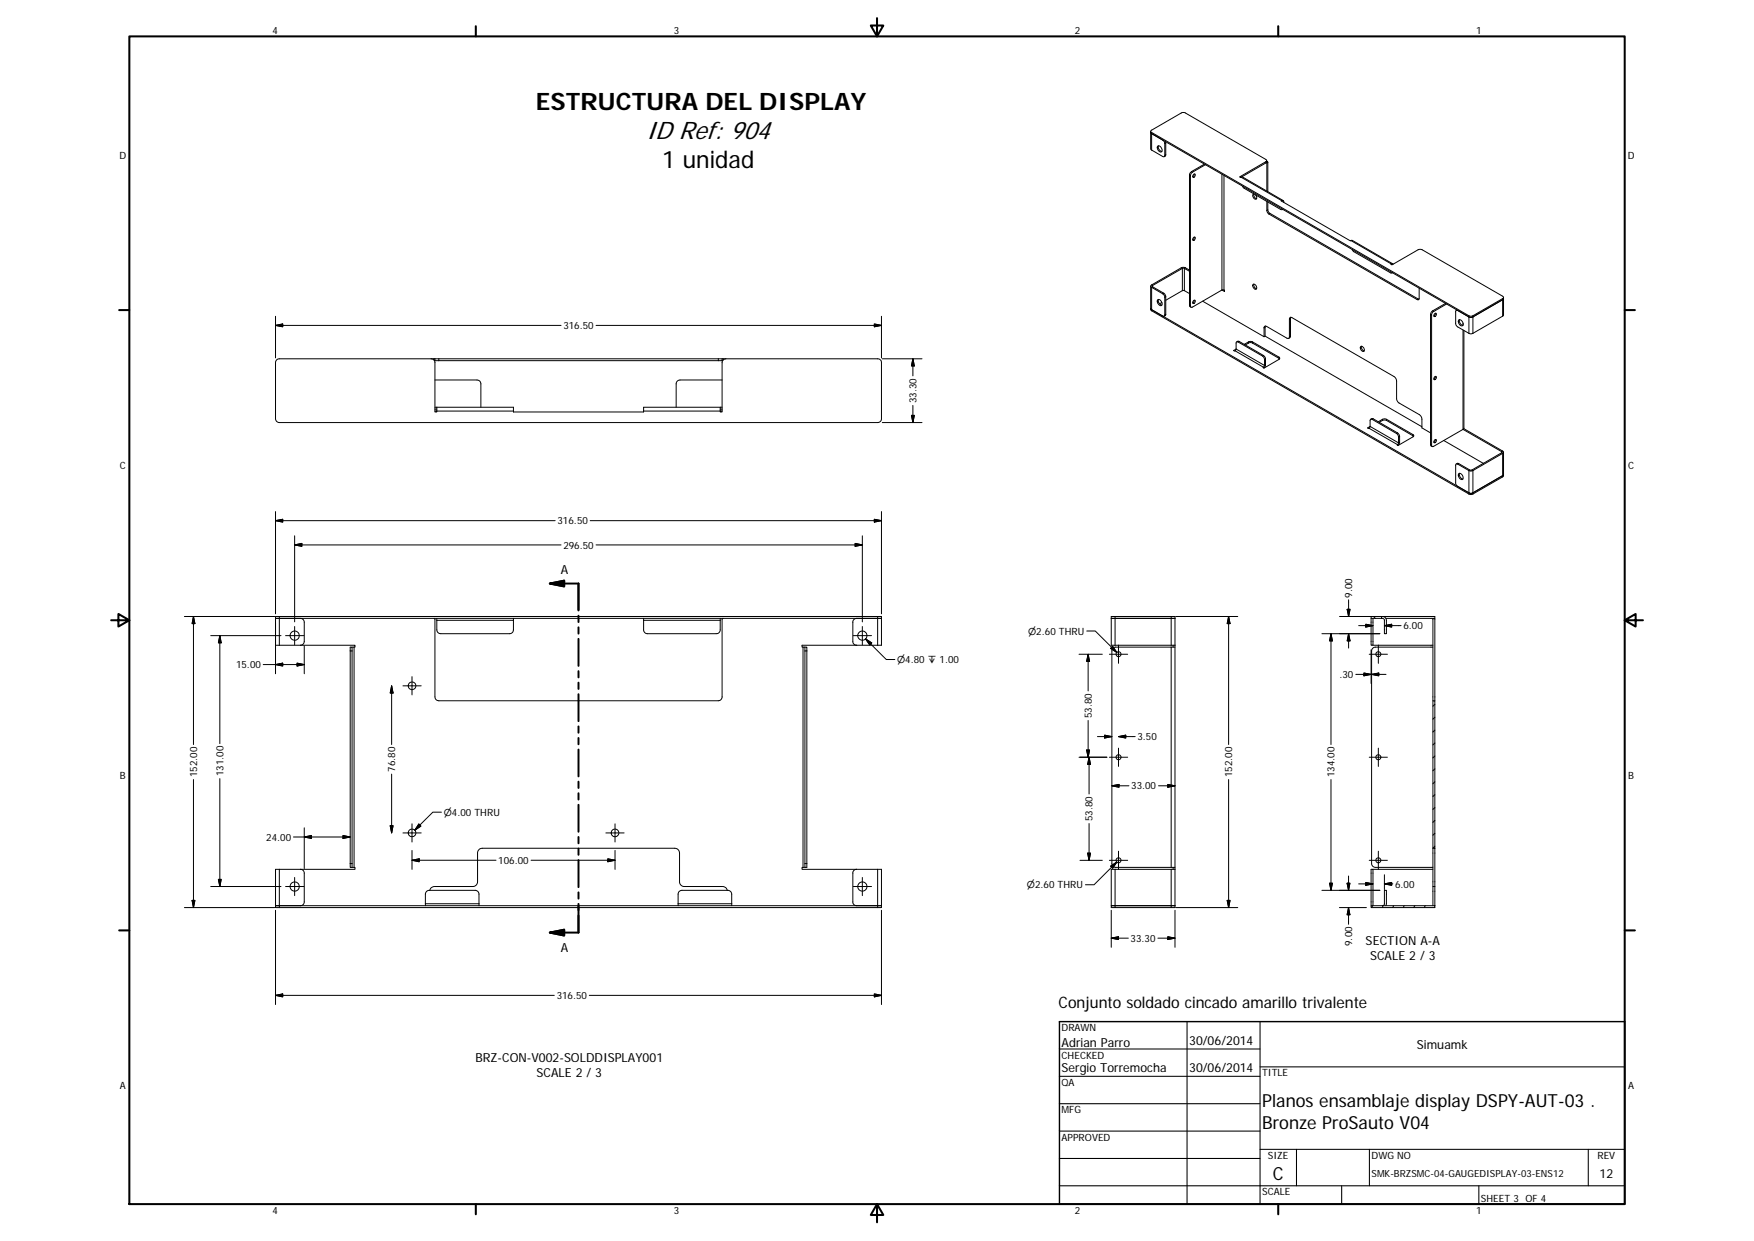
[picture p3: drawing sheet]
<svg xmlns="http://www.w3.org/2000/svg" width="594mm" height="420mm" viewBox="0 0 594 420" stroke-linecap="round" stroke-linejoin="round" font-family="sans-serif">
<g fill="none" stroke="#000" stroke-width=".34">
<path d="M389.7 44.9l.4 .3M389.7 44.4v.5M389.7 44.9v5.5l.4 .4M390.1 50.8l3.9 2.3 .4-.1 .1-.4M390.1 45.2l3.9 2.4 .5 1M390.1 45.2l107.6 62.2 1.2-.1 10.2-5.9 .1-.3M390.1 44.9l-.3-.4 .1-.3 10.4-6.1h1l27.4 15.9 .3 .3-.3 .5M390.1 44.9v5.9M390.1 44.9l107.4 62M392.1 49.5a1.26 1.26 0 0 1 1.3 .6 1.26 1.26 0 0 1-.1 1.4 1.43 1.43 0 0 1-1.2-2zM392.4 49.4l-.1 .1a1.57 1.57 0 0 0 1.2 1.8M394.5 48.6v4"/>
<path d="M394.8 48v.5M394.8 48.5l-.3 .1M394.8 52.4l-.3 .2M394.8 52.4v.4l-.5 .2M394.8 48.5v3.9M402.9 59.3l.3 .2M402.9 59.3v44.1M403.2 59.5v44.1M403.6 58.1l-.6 .6-.1 .6M403.6 58.1l.3 .2M403.9 58.3l-.7 1.2M404.2 59.1a.37 .37 0 0 1 .6-.1 .37 .37 0 0 1-.1 .6 .43 .43 0 0 1-.6 .4 .43 .43 0 0 1 0-.7z"/>
<path d="M404.5 58.9l-.2 .6-.3 .3M407.9 55.6l-4.3 2.5M408.3 55.8l-4.4 2.5M413.9 59v39.2M414.6 59.4v38.8M428.7 55.2l-8.3 4.8M428.7 54.8v.4M428.7 54.8l-8.8 5.1 .5 .1M429 54.9l.1 .3M429 54.4v.4M429 54.5l.3 .2M429 54.8l-.3 .4"/>
<path d="M429.1 55.2v9.5M429.3 54.7l-.3 .1M429.3 54.7l.1 .3M429.4 55l-.3 .2M429.4 55v9.9M420.4 60l13.7 7.9M420.4 60l.5-.1 13.7 8M420.8 63l.6 .8 12.4 7.1 .5 .1M424.7 65.7l-.1 .3a1.35 1.35 0 0 0 1 1.3M424.8 65.7a.95 .95 0 0 0-.4 1.1 .95 .95 0 0 0 1.1 .6 1.17 1.17 0 0 0-.3-1.5M429.1 71.2l.7 1.3M429.1 68.2v3"/>
<path d="M429.4 68.4v2.7M429.4 71.1l-.3 .1M429.4 71.1l.7 1.1M429.8 72.5l50.2 28.9M430.1 72.2l-.3 .3M430.1 72.2l50.2 29M434.1 67.9l-.1 .1 23.3 13.5 .2-.1M434.1 67.9a.46 .46 0 0 1 .6 .1 .46 .46 0 0 1 .1 .5M389.7 96.9v7.9l.4 .4M390.1 96.5l-.3 .3 .1 .4 3.9 2.3M390.1 96.5l.3 .2v.4M390.4 97.1l3.8 2.2"/>
<path d="M390.4 97.1l-.3 .2v7.5M393.8 99.5l.6 .6 .1 .5M394.2 99.3l.6 1.2M394.2 99.3l-.4 .2M400.1 90.7l-10 5.8M400.1 90.7l.4 .2M400.1 90.7h1.4M400.5 98.4l-5.7 3.3M400.5 90.9h.6M400.5 98.4h.6M400.5 90.9v7.5M400.5 90.9l-10.1 5.8v.4"/>
<path d="M401.1 90.9l1.8 .9M401.1 98.4l1.8 1M401.1 90.9v7.5M401.5 90.7l1.4 .8M401.5 90.7l-.4 .2M404.2 80.5a.38 .38 0 0 1 .6-.2 .38 .38 0 0 1-.1 .7 .43 .43 0 0 1-.6 .4 .43 .43 0 0 1 0-.8zM404.5 80.3l-.2 .6-.3 .3M413.9 98.2l.8 .5-.1-.5M413.9 98.2h.7M413.9 98.2l-10 5.8h-.4l-.3-.4M424.5 96.2a1 1 0 0 1 1 .6 1 1 0 0 1-.3 1.2l-.3-.2a1.18 1.18 0 0 1-.4-1.6zM424.7 96.2l-.1 .3a1.35 1.35 0 0 0 1 1.3"/>
<path d="M457.5 81.4l13.8 8M457.5 81.4h.5l13.8 7.9M458 84.5l.5 .7 12.6 7.2h.3M471.3 89.4h.6M471.3 89.4v.2M471.3 89.4l-.2 .1 .3 .2 8.9-5.1 1.2-.1 27.4 15.8 .3 .3-.3 .5M480.7 97.6l-.1 3.6-.2 .3-.4-.1M93.3 110.2l2.5-.5v.9zM93.3 110.2h96.7M93.3 107.1v14.1M201.9 110.2h96.6M296.1 109.7l2.4 .5-2.4 .4z"/>
<path d="M298.5 107.1v14.1M389.7 104.4l.4 .4M390.1 104.8l3.7 2.2h.6l.1-.4M390.1 104.8v.4M390.1 105.2l107.4 62.1M390.1 104.8l107.4 62.1M392.1 101.5a1.27 1.27 0 0 1 1.3 .6 1.27 1.27 0 0 1-.1 1.4 1.46 1.46 0 0 1-1.2-2zM392.4 101.4l.1 1.2 1 .7M393.5 102.4l-.8 .4M394.5 100.6v6M394.8 106.4l-.3 .2M394.8 100.5v5.9"/>
<path d="M394.8 106.4v.4l-.5 .2M394.8 100.5l-.3 .1M402.9 103.4l.5 .6M402.9 103.4l.3 .2M404.2 101.8a.37 .37 0 0 1 .6-.1 .37 .37 0 0 1-.1 .6 .39 .39 0 0 1-.3 .5 .39 .39 0 0 1-.4-.5zM404.5 101.6l-.1 .5-.4 .5M407.3 102l20.8 12M418.3 118.8l9.6 5.5M418.7 118.2l9.6 5.5M418.7 118.2l-.9 .5 .5 .1M418.7 118.2l-.4 .6M419.3 115.8l-.4-.1-.2 .3v2.2"/>
<path d="M419.3 115.8l8.3 4.7M419.7 115.6l-.8 .2M419.7 115.6l-.4 .2M419.7 115.6l8.2 4.8M422.9 116.2l-1.1 .6M422.9 115.8l-1.5 .8M422.9 116.2l.6-.2 .7 .2M422.9 115.8v.4M422.9 115.8h1.3M424.2 116.2l9 5.1M424.2 115.8v.4M424.2 115.8l9 5.1"/>
<path d="M428.1 111v3M428.1 111a.54 .54 0 0 1 .3-.5 .54 .54 0 0 1 .6 0l6.9 4a.53 .53 0 0 0 .6 .1 .53 .53 0 0 0 .2-.6M428.5 110.8v3M428.5 113.8l-.4 .2M428.5 110.8l-.4 .2M428.5 113.8l53.1 30.7M428.6 110.4l-.1 .4M436.7 108v6M436.7 108a.52 .52 0 0 1 .3-.5 .52 .52 0 0 1 .6 0l34.9 20.3 .5 1.2v6.1l.3 .7 .6 .6 7 4.1 .7 1.2v3.2l2.9 1.7M437.1 113.8l-.4 .2M437.1 107.8v6M437.1 107.8l-.4 .2"/>
<path d="M437.1 113.8l-.2 .5-.4 .3M437.2 107.4l-.1 .4M460.9 117.3a1.04 1.04 0 0 1 1 .5 1.04 1.04 0 0 1-.1 1.2l-.6-.3a1.07 1.07 0 0 1-.3-1.4zM461.1 117.2v.2a1.36 1.36 0 0 0 .9 1.4M480.3 101.2l-.3 .2M480.3 101.2l.3 .1M484.5 106.4l.4 .3M484.5 106.4v44.1M484.9 106.7v44M485.2 105.3l-.4 .4-.3 .7M485.2 105.3l.4 .2M485.6 105.5l-.5 .4-.2 .8"/>
<path d="M485.9 106.3a.38 .38 0 0 1 .6-.2 .38 .38 0 0 1-.1 .6 .43 .43 0 0 1-.6 .5 .43 .43 0 0 1 0-.8zM486.2 106.1l-.1 .4-.5 .5M489.6 102.7l-4.4 2.6M489.9 102.9l-4.3 2.6M493.4 105l-.2 .1M493.7 105.1l-.4-.1-.3 .3 .2 4.8 .5 .6 3.8 2.2M494.1 108.3a1.28 1.28 0 0 1 1.2 .6 1.28 1.28 0 0 1 0 1.4 1.42 1.42 0 0 1-1.2-2zM494.4 108.2a1.57 1.57 0 0 0 1.1 2M495.5 109.5v.5M495.5 111.7v33.7M495.8 111.9v33.1l-.3 .4M497.5 112.9h1.4"/>
<path d="M497.5 106.9h1.4M497.5 106.9v6M498.9 106.9v6M508.9 107l-10 5.9M508.9 101.1v5.9M508.9 101.1l-10 5.8M509.2 100.7v6l-.3 .3M146 121.5a1.3 1.3 0 0 1 1.3 1.3v16.7h.6v-1.6M147 121.5h-52.4a1.3 1.3 0 0 0-1.3 1.3v19a1.3 1.3 0 0 0 1.3 1.3h202.7a1.27 1.27 0 0 0 1.2-1.3v-19a1.27 1.27 0 0 0-1.2-1.3h-52.4M147 121.5h.3M147 121.5v.4M147.3 128.7h14.3a1.3 1.3 0 0 1 1.3 1.3v7.9"/>
<path d="M147.3 122.1h1.3M147.3 137.9h26.6v1.3M147.3 139.2h26.6M147.3 138.5h.6M147.3 121.5l-.2 .6M147.3 121.5h1.3M148.6 121.5h94.7M148.6 122.1h94.7M148.6 121.5v.6M173.9 139.2v.3h44.1v-.3M218 139.2h26.6M243.3 122.1h1.3"/>
<path d="M243.3 121.5v.6M243.3 121.5h1.3M243.9 138.5h.7M244.6 128.7h-14.3a1.3 1.3 0 0 0-1.3 1.3v7.9M244.6 122.1h.2M244.6 121.5h.3M244.6 137.9h-26.6v1.3M244.6 121.5v.6M244.9 121.5v.4M245.9 121.5a1.3 1.3 0 0 0-1.3 1.3v16.7h-.7v-1.6M298.8 121.5h13.5M309.2 121.5v5.8"/>
<path d="M309.2 137.3v5.8M309.2 121.5l.5 2.4h-1zM427.6 120.5l.7 1.3M427.9 120.4l.7 1.1M427.9 120.4l-.3 .1M427.9 124.3v.2M428.3 123.7l-.4 .6M428.3 121.8v1.9M428.6 123.5l-.3 .2M428.6 123.5l-.5 1.1M428.6 121.5l-.3 .3M428.6 121.5v2"/>
<path d="M433.2 120.9l.2 .3-.1 .4-5.2 3-.3-.2 .1-.1M433.2 121.3l.2 .2M433.2 120.9v.4M485.9 127.6a.35 .35 0 0 1 .5-.2 .35 .35 0 0 1 .1 .6 .46 .46 0 0 1-.3 .5 .46 .46 0 0 1-.6-.2zM486.2 127.4l-.6 1M298.8 143.1h13.5M308.7 140.6h1l-.5 2.5zM463.7 145l9.6 5.5M464.1 144.4l9.6 5.5M464.1 144.4l-.9 .5 .5 .1M464.1 144.4l-.4 .6M464.7 142l-.4-.1-.2 .3v2.2"/>
<path d="M464.7 142l8.3 4.8M465.1 141.8l-.8 .1M465.1 141.8l-.4 .2M465.1 141.8l8.2 4.8M468.2 142.3l-1 .7M468.2 142h1.4M468.2 142l-1.4 .8M468.2 142.3h1.4M468.2 142v.3M469.6 142.3l9 5.2M469.6 142v.3M469.6 142l9 5.1"/>
<path d="M473 146.8l.7 1.2M473.3 146.6l.6 .6 .1 .6M473.3 146.6l-.3 .2M473.3 150.5v.2M473.7 149.9l-.4 .6M473.7 148v1.9M474 147.8l-.3 .2M474 149.7l-.3 .2M474 149.7l-.5 1.1M474 147.8v1.9M478.6 147.1l.2 .3-.1 .4-5.2 3-.3-.2 .1-.1M478.6 147.5l.2 .2"/>
<path d="M478.6 147.1v.4M484.5 150.5l.6 .7M484.5 150.5l.4 .2M485.9 149a.38 .38 0 0 1 .6-.1 .38 .38 0 0 1-.1 .6 .43 .43 0 0 1-.6 .4 .43 .43 0 0 1 0-.7zM486.2 148.8l-.1 .5-.5 .4M489 149.1l13.4 7.8M493.7 157.1l3.8 2.2M493.7 157.1h-.4l-.3 .3 .2 6.7 .5 .6 3.8 2.2M494 157l-.3 .1M494 157l-.8 .1M494 157l3.8 2.1M495.5 145.4l13.1 7.5"/>
<path d="M495.5 145.4l-9.9 5.7-.5 .1-.2-.5M495.8 145.1l13.1 7.6M497.5 159.3h1.4M497.5 159.3v8M497.8 159.1l-.3 .2M497.8 159.1h.7M498.5 159.1l.4 .2M498.9 159.3v8M508.6 152.9v.4M508.6 153.3l-10.1 5.8M508.6 153.3l.3 .2M508.9 152.7l-.3 .2"/>
<path d="M508.9 153.5l-10 5.8M508.9 152.7l.3 .3-.3 .5M508.9 153.5v8M509.2 153.1v7.9l-.3 .5M93.3 173.2v34.6M93.3 176.3l2.5-.5v1zM93.3 176.3h94.7M199.9 176.3h98.6M296.1 175.8l2.4 .5-2.4 .5zM298.5 173.2v34.6M494.1 160.3a1.29 1.29 0 0 1 1.2 .7 1.29 1.29 0 0 1 0 1.4 1.44 1.44 0 0 1-1.2-2.1zM494.4 160.3a1.54 1.54 0 0 0 1.1 1.9"/>
<path d="M497.5 167.3h1.4M508.9 161.5l-10 5.8M509.2 160.7l-.1 .3-10.2 5.9-.6 .1-.8-.1M99.8 184.5l2.4-.5v1zM99.8 184.5h90.2M99.8 181.4v29.1M201.9 184.5h90.2M289.6 184l2.5 .5-2.5 .5zM292.1 181.4v29.1M62.5 208.7h30.6M65.5 208.7v43.4M65.5 208.7l.5 2.4h-.9z"/>
<path d="M71.4 215.2h23.8M74.5 215.2l.4 2.4h-.9zM74.5 215.2v36.6M93.3 209.4h205.2M93.3 218.5h1.3M94.6 208.7h202.7M94.6 218.5h7.2M94.6 208.7v9.8M94.6 208.7h-1.3v19.4M96.7 215.2h6.2M99.8 212.1v6.2M101.8 209.4a1.3 1.3 0 0 1 1.3 1.3v6.4a1.3 1.3 0 0 1-1.3 1.4"/>
<path d="M101.8 218.5h18.4v.6h-.3M103.1 218.7v9.4M119.2 219.1h.7M119.9 219.1v74.6M147 209.4l.3 .3v26.2a1.3 1.3 0 0 0 1.3 1.4h94.7a1.3 1.3 0 0 0 1.3-1.4v-26.2l.3-.3M147.9 210v3.3a1.3 1.3 0 0 0 1.4 1.2h23.3a1.3 1.3 0 0 0 1.3-1.2v-3.3M147.9 209.4v.6M147.9 210h26M173.9 209.4v.6M218 210h25.9M218 209.4v.6M243.9 210v3.3a1.3 1.3 0 0 1-1.3 1.2h-23.3a1.3 1.3 0 0 1-1.3-1.2v-3.3"/>
<path d="M243.9 209.4v.6M272 219.1h.6M272 219.1v74.6M272.6 219.1h.7v1.3M272.6 219.1v1.3M289 215.2h6.2M290.1 209.4a1.27 1.27 0 0 0-1.2 1.3v6.4a1.27 1.27 0 0 0 1.2 1.4M292.1 212.1v6.2M293.2 216.3l7 7h2.9M293.2 216.3l2 1.4-.6 .7zM297.3 218.5h-25.7v.6h.4M297.3 208.7v9.8"/>
<path d="M297.3 208.7h1.2v9.8h-1.2M368.1 213.6h2.9l7.3 7.3M376.2 219.5l.7-.7 1.4 2.1zM376.4 209.4h21.6M377.7 208.7h-1.3v9.8h1.3M377.7 208.7v9.8M377.7 218.5h19M377.7 208.7h19M378.8 218.4v6.2M396.7 219.1h-18.8a1.3 1.3 0 0 0-1.3 1.3v72a1.3 1.3 0 0 0 1.3 1.3h18.8M396.7 219.1h1.3M396.7 218.5h1.3"/>
<path d="M396.7 208.7h1.3v9.8M396.7 208.7v9.8M396.7 219.1v74.6M397.3 218.5v.6M398 218.5v75.8M398.2 208.7h21M416.1 208.7v43.4M416.1 208.7l.5 2.4h-1zM447.7 214.5h19.7M450.8 214.5v37.6M450.8 214.5l.5 2.5h-1zM453.7 208.7h12.7"/>
<path d="M456.3 206.3h1l-.5 2.4zM456.8 203.1v5.6M456.8 214.5v4.9M456.8 214.5l.5 2.5h-1zM460.2 211.8h4.8M462.6 211.3l2.4 .5-2.4 .5zM464.4 208.7h3.5v.7h-3.5zM465 218.5h20.3M465 209.4v9.1h-.6v-9.1M465.2 208.7l.6 .7M466.8 218.4v6.2M467.9 208.7h18.1v.7"/>
<path d="M468.3 208.7a1.3 1.3 0 0 1 1.3 1.3v4.5h-.7v-4.7l-.5-.4h-.5M468.9 211.8l2.5-.5v1zM468.9 211.8h5.6M469.4 209.4h16.6v27.9M485.3 219.1h-19.4a1.3 1.3 0 0 0-1.3 1.3v72a1.3 1.3 0 0 0 1.3 1.3h19.4M485.3 209.4v27.9M89.1 225h14M93.3 225l2.5-.5v1zM100.6 224.5l2.5 .5-2.5 .5zM118.6 220.4h.6M118.6 220.4v72M119.2 220.4v-1.3h-.6v1.3"/>
<path d="M119.2 220.4v72M132.6 232.2v19.9M132.6 232.2l.5 2.4h-.9zM136.5 232.2h6.2M139.5 229.1v6.2M272.6 220.4h.7M272.6 220.4v72M273.3 220.4v72M365.5 221.5h7.9M368.5 221.5v12.4M368.5 221.5l.5 2.4h-1zM375.7 221.5h6.2"/>
<path d="M462 227.9l2.4 .4-2.4 .5zM463.8 221.5h6.1M464.4 228.3h-5.2M464.4 220v1.4M464.4 221.6v9.8M464.6 228.3l2.4-.4v.9zM464.6 228.3h4.8M485.3 237.3h.7v49.9h-.7zM486 238.5l-.7 .6M365.5 256.4h9.4M368 253.9h1l-.5 2.5zM368.5 243.9v12.5"/>
<path d="M368.9 256.4v12.4M368.9 256.4l.5 2.4h-1zM371.7 249.4h4.9M374.1 248.9l2.5 .5-2.5 .5zM375.7 256.4h6.2M378.8 253.3v6.2M378.8 249.4l2.5-.5v1zM378.8 249.4h5.7M463.8 256.4h6.1M466.8 253.3v6.2M486 255.9l-.7 .7M486 251.6l-.7 .6"/>
<path d="M486 247.2l-.7 .6M486 242.8l-.7 .7M65.5 263.9v43.4M74.5 263.6v36.5M132.2 279.6h.9l-.5 2.4zM132.6 262.1v19.9M139.5 278.9v6.2M141.9 279l.7 .7-2.1 1.4zM149.5 275h-2.9l-6.1 6.1M208.3 278.9v6.2M368.9 278.8v12.5M376.6 266l2.4-.4v.9z"/>
<path d="M376.6 266h5.8M392.4 266h5.6M395.5 265.6l2.5 .4-2.5 .5zM416.1 263.9v43.4M450.8 263.9v37.5M486 277.8l-.7 .6M486 273.4l-.7 .6M486 269l-.7 .7M486 264.7l-.7 .6M486 260.3l-.7 .6M74 297.7h.9l-.4 2.4zM94.6 294.3h-1.3v12.3h1.3"/>
<path d="M94.6 294.3h7.2M94.6 294.3v13M99.4 283.4h19.2M99.8 297.1v6.1M101.8 294.3a1.3 1.3 0 0 1 1.3 1.3v9.8a1.3 1.3 0 0 1-1.3 1.2M103.1 283.4l2.4-.5v1zM103.1 280.3v13.7M116.2 282.9l2.4 .5-2.4 .5zM118.6 292.4h.6M118.6 292.4v1.3h.6M119.2 292.4v1.3M119.2 293.7h.7"/>
<path d="M119.9 293.7h.3v.6h-18.4M136.5 282h6.2M139.5 287.9v6.4M139.5 291.3l2.5-.5v1zM139.5 291.3h28.5M179.9 291.3h28.4M205.2 282h6.2M205.9 290.8l2.4 .5-2.4 .5zM208.3 287.9v6.4M272 293.7h-.4v.6h18.5M272 293.7h.6M272.6 292.4h.7"/>
<path d="M273.3 292.4v1.3h-.7v-1.3M290.1 294.3h7.2M290.1 294.3a1.27 1.27 0 0 0-1.2 1.3v9.8a1.27 1.27 0 0 0 1.2 1.2M292.1 297.1v6.1M297.3 294.3v13M297.3 294.3h1.2v13h-1.2M365.8 291.3h7.6M368.4 288.8h1l-.5 2.5zM375.7 291.3h6.2M376.2 293.2l2.1-1.3-1.4 2zM377.7 294.3h-1.3v12.3h1.3M377.7 294.3h19"/>
<path d="M377.7 294.3v13M378.3 291.9l-7.7 7.7h-3M378.8 288.2v6.1M396.7 294.3h1.3M396.7 293.7h1.3M396.7 294.3v13M397.3 293.7v.6M398 294.3v13h-1.3M450.3 299h1l-.5 2.4zM456.3 299h.9l-.5 2.4zM456.7 296.6v4.8M460.2 299.3h4.8"/>
<path d="M462.6 298.8l2.4 .5-2.4 .4zM463.8 291.3h6.1M465 294.3h20.3M466.8 288.2v6.1M468.9 299.3l2.5-.5v.9zM468.9 299.3h2.9M468.9 296.2v5M485.3 287.2v12.9h.7M486 286.5l-.7 .7M486 282.1l-.7 .7M486 287.2v12.9M62.5 307.3h30.6"/>
<path d="M65.1 304.8h.9l-.5 2.5zM71.4 300.1h23.8M93.3 308.2v31.9M94.6 306.6h203.9M94.6 306.6h-1.3v.7h1.3M94.6 307.3h202.7M96.7 300.1h6.2M144.1 306v-3.3a1.3 1.3 0 0 1 1.3-1.3h15.5a1.3 1.3 0 0 1 1.3 1.3v3.3M144.1 306v.6M144.1 306h18.1M162.2 306v.6M229.7 306v-3.3a1.3 1.3 0 0 1 1.3-1.3h15.5a1.3 1.3 0 0 1 1.3 1.3v3.3"/>
<path d="M229.7 306v.6M229.7 306h18.1M246.3 301.4a1.64 1.64 0 0 0-1.6-1.3h-12.9a1.61 1.61 0 0 1-1.6-1.6v-9.7a1.61 1.61 0 0 0-1.7-1.6h-65.1a1.58 1.58 0 0 0-1.7 1.6v9.7a1.58 1.58 0 0 1-1.6 1.6h-13a1.64 1.64 0 0 0-1.5 1.3M247.8 306v.6M289 300.1h6.2M298.5 308.2v31.9M376.4 308.2v12.5M376.4 317.6l2.4-.5v1zM376.4 317.6h5.8M377.7 307.3h19M377.7 306.6h-1.3v.7h1.3M392.2 317.6h5.8"/>
<path d="M395.5 317.1l2.5 .5-2.5 .5zM398 306.6h-20.3M398 308.2v12.5M398.2 307.3h21M415.6 304.8h1l-.5 2.5zM447.7 301.4h19.7M453.7 307.3h9.1M456.7 307.3v5.6M456.7 307.3l.5 2.4h-.9zM464.4 306.6h21.6v.7h-21.6zM464.9 306.6l-.4 .7M465 306.6v-12.3h-.6v12.3"/>
<path d="M468.5 306.6l-.4 .7M469.4 306.6l.2-5.2h-.7v4.6l-.2 .5-.4 .1M472.1 306.6l-.4 .7M475.6 306.6l-.4 .7M479.2 306.6l-.4 .7M482.7 306.6l-.3 .7M485.3 300.1v6.5M486 307.3h.1M486 300.1v6.5M93.3 337l2.5-.5v1zM93.3 337h94.4M199.6 337h98.9"/>
<path d="M296.1 336.5l2.4 .5-2.4 .5z"/>
<circle cx="99.8" cy="215.2" r="1.56"/>
<circle cx="292.1" cy="215.2" r="1.56"/>
<circle cx="139.6" cy="232.2" r="1.3"/>
<circle cx="378.8" cy="221.5" r=".84"/>
<circle cx="466.8" cy="221.5" r=".84"/>
<circle cx="378.8" cy="256.4" r=".84"/>
<circle cx="466.8" cy="256.4" r=".84"/>
<circle cx="139.6" cy="282" r="1.3"/>
<circle cx="208.3" cy="282" r="1.3"/>
<circle cx="378.8" cy="291.3" r=".84"/>
<circle cx="466.8" cy="291.3" r=".84"/>
<circle cx="99.8" cy="300.1" r="1.56"/>
<circle cx="292.1" cy="300.1" r="1.56"/>
</g>
<g fill="none" stroke="#000" stroke-width=".69">
<path d="M43.8 12.3h506.5v395.4h-506.5zM161.2 8.9v3.4M297 6.1v6.2l-2.1-3.7h4.3l-2.2 3.7M432.9 8.9v3.4M40.4 105h3.4M550.3 105h3.4M37.6 210h6.2l-3.7-2.1v4.2l3.7-2.1M550.3 210l3.7 2.1v-4.2l-3.7 2.1h6.2M40.4 315h3.4M550.3 315h3.4M161.2 407.7v3.4M297 407.7l2.2 3.7h-4.3l2.1-3.7v6.1"/>
<path d="M432.9 407.7v3.4"/>
</g>
<g fill="none" stroke="#000" stroke-width=".36">
<path d="M358.8 355.2h68M402.1 345.9v61.8M426.8 345.9v61.8M358.8 364.4h68M358.8 373.7h68M426.8 361.2h123.5M358.8 382.9h68M358.8 392.2h68M426.8 389.1h123.5M439.1 389.1v12.4M463.8 389.1v12.4M537.9 389.1v12.4"/>
<path d="M358.8 401.5h191.5M454.4 401.5v6.2M500.9 401.5v6.2"/>
</g>
<path d="M358.8 345.9h191.5v61.8h-191.5z" fill="none" stroke="#000" stroke-width=".48"/>
<g fill="none" stroke="#000" stroke-width=".66">
<path d="M186.2 197.6l4.9-1v1.9zM186.2 197.6h9.7v9.1M195.9 208.5v2.1M195.9 212.4v2.1M195.9 216.3v9.1M195.9 227.2v2.1M195.9 231.1v2.2M195.9 235v9.2M195.9 245.9v2.2M195.9 249.9v2.1M195.9 253.8v9.1M195.9 264.6v2.2"/>
<path d="M195.9 268.6v2.1M195.9 272.5v9.1M195.9 283.4v2.1M195.9 287.3v2.1M195.9 291.2v9.2M186.2 315.7l4.9-.9v1.9zM195.9 302.1v2.1M195.9 306v9.7h-9.7"/>
</g>
<path d="M186.2 197.6l4.9-1v1.9zM186.2 315.7l4.9-.9v1.9z" fill="#000" stroke="#000" stroke-width=".66"/>
<g fill="#000" stroke="#000" stroke-width=".34">
<path d="M93.3 110.2l2.5-.5v.9zM296.1 109.7l2.4 .5-2.4 .4zM309.2 121.5l.5 2.4h-1zM308.7 140.6h1l-.5 2.5zM93.3 176.3l2.5-.5v1zM296.1 175.8l2.4 .5-2.4 .5zM99.8 184.5l2.4-.5v1zM289.6 184l2.5 .5-2.5 .5zM65.5 208.7l.5 2.4h-.9zM74.5 215.2l.4 2.4h-.9zM293.2 216.3l2 1.4-.6 .7zM376.2 219.5l.7-.7 1.4 2.1z"/>
<path d="M416.1 208.7l.5 2.4h-1zM450.8 214.5l.5 2.5h-1zM456.3 206.3h1l-.5 2.4zM456.8 214.5l.5 2.5h-1zM462.6 211.3l2.4 .5-2.4 .5zM468.9 211.8l2.5-.5v1zM93.3 225l2.5-.5v1zM100.6 224.5l2.5 .5-2.5 .5zM132.6 232.2l.5 2.4h-.9zM368.5 221.5l.5 2.4h-1zM462 227.9l2.4 .4-2.4 .5zM464.6 228.3l2.4-.4v.9z"/>
<path d="M368 253.9h1l-.5 2.5zM368.9 256.4l.5 2.4h-1zM374.1 248.9l2.5 .5-2.5 .5zM378.8 249.4l2.5-.5v1zM132.2 279.6h.9l-.5 2.4zM141.9 279l.7 .7-2.1 1.4zM376.6 266l2.4-.4v.9zM395.5 265.6l2.5 .4-2.5 .5zM74 297.7h.9l-.4 2.4zM103.1 283.4l2.4-.5v1zM116.2 282.9l2.4 .5-2.4 .5zM139.5 291.3l2.5-.5v1z"/>
<path d="M205.9 290.8l2.4 .5-2.4 .5zM368.4 288.8h1l-.5 2.5zM376.2 293.2l2.1-1.3-1.4 2zM450.3 299h1l-.5 2.4zM456.3 299h.9l-.5 2.4zM462.6 298.8l2.4 .5-2.4 .4zM468.9 299.3l2.5-.5v.9zM65.1 304.8h.9l-.5 2.5zM376.4 317.6l2.4-.5v1zM395.5 317.1l2.5 .5-2.5 .5zM415.6 304.8h1l-.5 2.5zM456.7 307.3l.5 2.4h-.9z"/>
<path d="M93.3 337l2.5-.5v1zM296.1 336.5l2.4 .5-2.4 .5z"/>
</g>
<text font-size="8.6" x="218.8" y="47">ID Ref: 904</text>
<g font-size="8.1">
<text x="181.4" y="37.2">ESTRUCTURA DEL DISPLAY</text>
<text x="224.3" y="56.7">1 unidad</text>
</g>
<g font-size="6.1">
<text x="427.5" y="374.8">Planos ensamblaje display DSPY-AUT-03 .</text>
<text x="427.5" y="382.1">Bronze ProSauto V04</text>
<text x="431.1" y="399.4">C</text>
</g>
<text font-size="5.3" x="358.5" y="341.2">Conjunto soldado cincado amarillo trivalente</text>
<g font-size="4.2">
<text x="190" y="194.2">A</text>
<text x="190" y="322.2">A</text>
<text x="462.5" y="319.9">SECTION A-A</text>
<text x="464.1" y="325">SCALE 2 / 3</text>
<text x="402.8" y="353.7">30/06/2014</text>
<text x="161" y="359.6">BRZ-CON-V002-SOLDDISPLAY001</text>
<text x="359.5" y="354.3">Adrian Parro</text>
<text x="479.9" y="355.1">Simuamk</text>
<text x="181.7" y="364.7">SCALE 2 / 3</text>
<text x="359.5" y="362.8">Sergio Torremocha</text>
<text x="402.8" y="363">30/06/2014</text>
<text x="541.8" y="398.7">12</text>
</g>
<g font-size="3.4">
<text x="92.3" y="11.3">4</text>
<text x="228.2" y="11.3">3</text>
<text x="364.1" y="11.3">2</text>
<text x="499.9" y="11.3">1</text>
<text x="40.4" y="53.7">D</text>
<text x="551.4" y="53.7">D</text>
<text x="190.8" y="111.4">316.50</text>
<text x="310.4" y="136.5" transform="rotate(-90 310.4 136.5)">33.30</text>
<text x="40.6" y="158.7">C</text>
<text x="551.5" y="158.7">C</text>
<text x="188.8" y="177.5">316.50</text>
<text x="190.8" y="185.7">296.50</text>
<text x="458" y="202.3" transform="rotate(-90 458 202.3)">9.00</text>
<text x="475.3" y="213">6.00</text>
<text x="79.9" y="226.2">15.00</text>
<text x="453.7" y="229.6">.30</text>
<text x="369.8" y="243.1" transform="rotate(-90 369.8 243.1)">53.80</text>
<text x="385.2" y="250.6">3.50</text>
<text x="40.6" y="263.7">B</text>
<text x="66.8" y="263.1" transform="rotate(-90 66.8 263.1)">152.00</text>
<text x="75.7" y="262.8" transform="rotate(-90 75.7 262.8)">131.00</text>
<text x="133.9" y="261.3" transform="rotate(-90 133.9 261.3)">76.80</text>
<text x="417.4" y="263.1" transform="rotate(-90 417.4 263.1)">152.00</text>
<text x="452" y="263.1" transform="rotate(-90 452 263.1)">134.00</text>
<text x="551.5" y="263.7">B</text>
<text x="383.1" y="267.3">33.00</text>
<text x="370.1" y="278" transform="rotate(-90 370.1 278)">53.80</text>
<text x="90.2" y="284.6">24.00</text>
<text x="168.8" y="292.5">106.00</text>
<text x="472.5" y="300.5">6.00</text>
<text x="382.9" y="318.8">33.30</text>
<text x="458" y="320.3" transform="rotate(-90 458 320.3)">9.00</text>
<text x="188.5" y="338.2">316.50</text>
<text x="359.5" y="349.1">DRAWN</text>
<text x="359.5" y="358.4">CHECKED</text>
<text x="427.5" y="364.4">TITLE</text>
<text x="40.6" y="368.7">A</text>
<text x="359.5" y="367.7">QA</text>
<text x="551.5" y="368.7">A</text>
<text x="359.5" y="376.9">MFG</text>
<text x="359.5" y="386.2">APPROVED</text>
<text x="429.4" y="392.4">SIZE</text>
<text x="464.5" y="392.4">DWG NO</text>
<text x="541.1" y="392.3">REV</text>
<text x="427.5" y="404.7">SCALE</text>
<text x="501.6" y="406.8">SHEET 3 OF 4</text>
<text x="92.3" y="411.1">4</text>
<text x="228.2" y="411.1">3</text>
<text x="364.1" y="411.1">2</text>
<text x="499.9" y="411.1">1</text>
</g>
<text font-size="3.3" x="464.5" y="398.5">SMK-BRZSMC-04-GAUGEDISPLAY-03-ENS12</text>
<g font-size="3.2">
<text x="348.2" y="214.8">⌀2.60 THRU</text>
<text x="303.9" y="224.5">⌀4.80 ↧ 1.00</text>
<text x="150.3" y="276.2">⌀4.00 THRU</text>
<text x="347.8" y="300.8">⌀2.60 THRU</text>
</g>
</svg>
